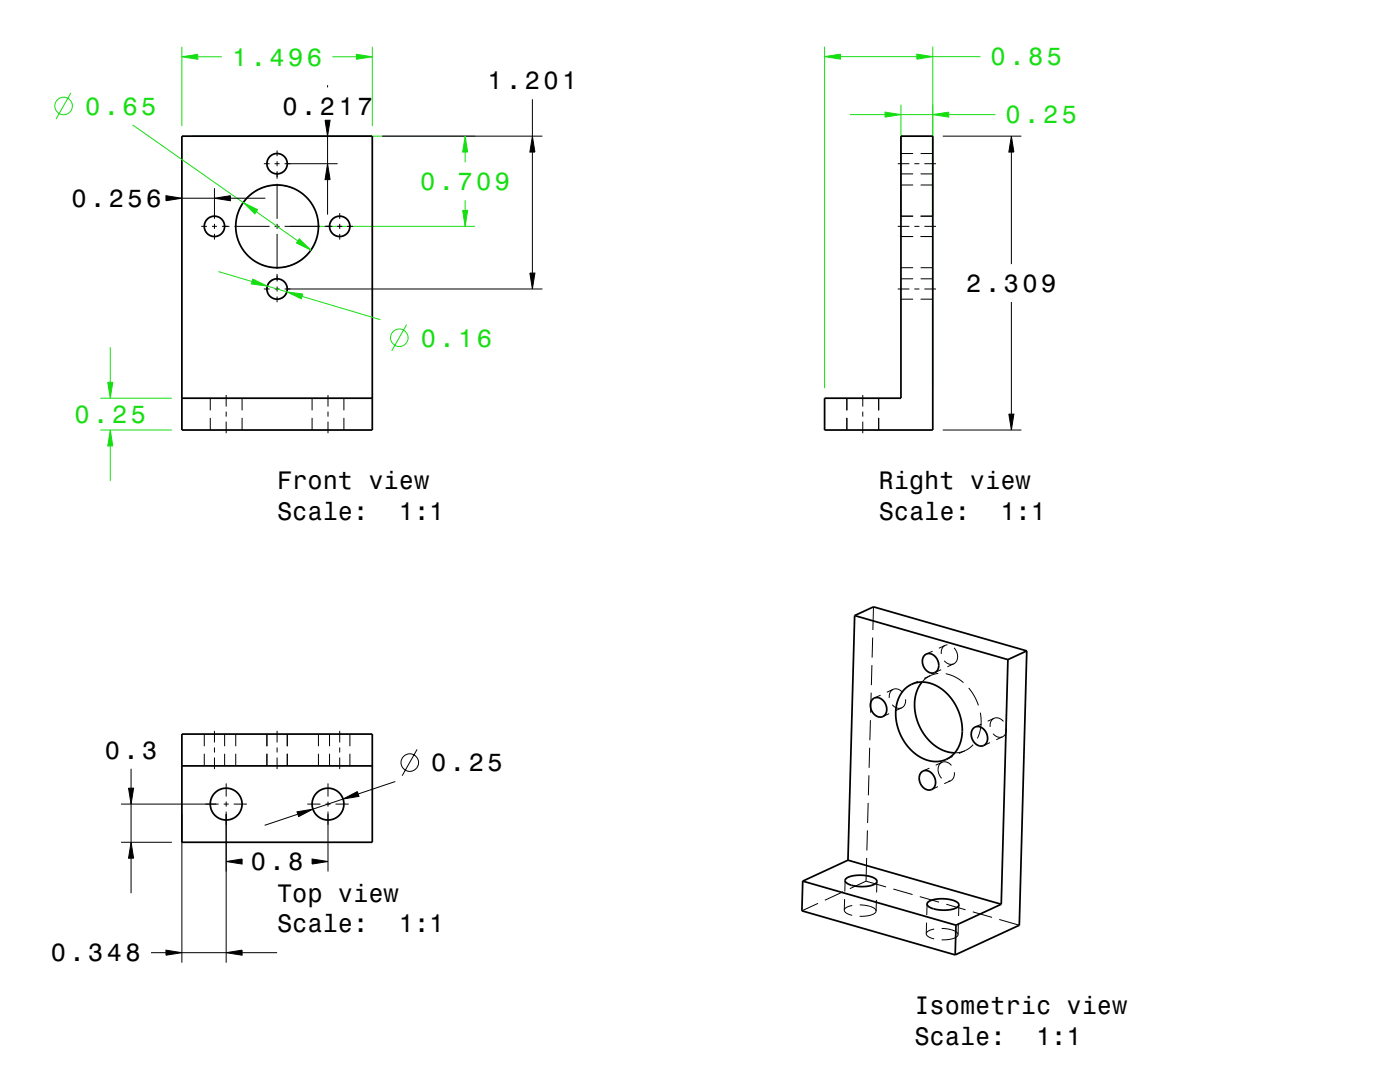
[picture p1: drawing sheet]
<svg xmlns="http://www.w3.org/2000/svg" width="279mm" height="216mm" viewBox="0 0 279 216" stroke-linecap="round" stroke-linejoin="round" font-family="sans-serif">
<g fill="none" stroke="#16de12" stroke-width=".2">
<path d="M36.3 9.3v15.9M74.3 9.3v15.9M164.6 9.3v68.2M186.2 9.3v68.2M38.3 27.2h56.5M58.5 37.6a8.3 8.3 0 0 0-10.9 4.6M179.8 20.9v22.3M54.7 55.7a2.03 2.03 0 0 0-1.4 2M57.3 57.7a2.04 2.04 0 0 1-1.4 1.9M57.8 45.2h37M63 48.1a8.3 8.3 0 0 1-10.9 4.7M20 79.5h14.3"/>
<path d="M20 85.8h14.3"/>
</g>
<g fill="none" stroke="#000" stroke-width=".2">
<path d="M42.8 37.6v6.1M52.7 32.7h1.1M54.8 32.7h1M55.3 34.4v1.3M55.3 30v1.2M55.3 32.2v1M55.3 34.2v1.1M55.3 36.7v7M56.8 32.7h10.6M76.3 27.2h31.9M179.2 32.7h2.3M179.8 36.9h2.4"/>
<path d="M179.8 34.7h2.4M179.8 30.6h2.4M182.5 32.7h1M183.7 36.9h2.5M183.7 34.7h2.5M183.7 30.6h2.5M184.5 32.7h2.3M188.2 27.2h15.6M40.2 45.2h1.1M42.3 45.2h1M42.8 44.7v1M42.8 46.7v1.1"/>
<path d="M44.3 45.2h1.5M46.8 45.2h7M52.7 57.7h1.1M54.8 57.7h1M54.8 45.2h1M55.3 44.7v1M55.3 46.7v7M55.3 54.7v1.5M55.3 57.2v1M55.3 59.2v1.1M56.8 57.7h51.4M56.8 45.2h7"/>
<path d="M64.8 45.2h1.2M65.2 45.2h1.1M67.3 45.2h1M67.8 42.5v1.2M67.8 44.7v1M67.8 46.7v1.1M69.3 45.2h1.1M179.2 57.7h2.3M179.2 45.2h2.3M179.8 47.2h2.4M179.8 43.1h2.4M179.8 53.4h2.4"/>
<path d="M179.8 55.6h2.4M179.8 59.7h2.4M182.5 57.7h1M182.5 45.2h1M183.7 47.2h2.5M183.7 43.1h2.5M183.7 53.4h2.5M183.7 55.6h2.5M183.7 59.7h2.5M184.5 57.7h2.3M184.5 45.2h2.3M42 79.5v2.4"/>
<path d="M45.1 78.8v2.3M48.3 79.5v2.4M62.3 79.5v2.4M65.5 78.8v2.3M68.6 79.5v2.4M169 79.5v2.4M172.2 78.8v2.3M175.4 79.5v2.4M42 83.4v2.4M45.1 82.1v1M45.1 84.1v2.3M48.3 83.4v2.4"/>
<path d="M62.3 83.4v2.4M65.5 82.1v1M65.5 84.1v2.3M68.6 83.4v2.4M169 83.4v2.4M172.2 82.1v1M172.2 84.1v2.3M175.4 83.4v2.4M188.2 85.8h15.6M173.9 138.2l-.1 4M174 132.7l-.1 4M174.2 127.2l-.2 4"/>
<path d="M174.3 121.1l-.1 4.6M175.7 138.7l-1.2 .6M178.2 137.6a1.6 1.6 0 0 0-.7 1.7M178.2 137.6a1.62 1.62 0 0 1 1.9 .6M178.2 137.6l-1.2 .5M180.7 139.5a1.6 1.6 0 0 1-.7 1.7M183.2 136l-1.3 .5M184 136.1h.1M185.7 134.8l-.8 .5-.8 .7M185.7 134.8l-1.3 .6M186.1 129.9l-1.2 .6M187.3 134.4l-1.6 .4"/>
<path d="M187.8 133.6l-1.2 .6M188.5 131.8a1.65 1.65 0 0 0 1.8 .7M188.6 128.8a1.59 1.59 0 0 0-.7 1.7M188.6 128.8l-1.2 .6M188.7 134.4a7.4 7.4 0 0 1 3.6 1.8M189.1 128.7l-.5 .1M190.3 132.5l-1.2 .5M190.4 129.3a2.05 2.05 0 0 1-.1 3.2M193.3 137.3a10.6 10.6 0 0 1 2 3.5M40.8 146.5v2.4M40.8 150.4v2.4M42.8 145.8v2.4"/>
<path d="M42.8 149.2v1M42.8 151.2v2.3M44.8 146.5v2.4M44.8 150.4v2.4M45.1 156.3v2.6M45.1 159.9v1M47 146.5v2.4M47 150.4v2.4M53.3 146.5v2.4M53.3 150.4v2.4M55.3 145.8v2.4M55.3 149.2v1"/>
<path d="M55.3 151.2v2.3M57.3 146.5v2.4M57.3 150.4v2.4M63.5 146.5v2.4M63.5 150.4v2.4M65.5 156.3v2.6M65.5 159.9v1M65.8 146.5v2.4M65.8 150.4v2.4M67.8 145.8v2.4M67.8 149.2v1M67.8 151.2v2.3"/>
<path d="M69.8 146.5v2.4M69.8 150.4v2.4M173.4 154.7l-.1 4M173.6 149.2l-.1 4M173.7 143.7l-.1 4M177.4 142.4l-1.2 .6M178.1 140.6a1.66 1.66 0 0 0 1.9 .6M180 141.2l-1.3 .6M185.5 153.3l-1.3 .5M187.2 157l-1.3 .5M188 152.1a1.61 1.61 0 0 1 1.9 .6M188 152.1a2.05 2.05 0 0 0-.1 3.2"/>
<path d="M188 152.1l-1.3 .6M189.7 155.8l-.5 .1M189.7 155.8l-1.3 .6M190.1 150.9l-1.2 .6M190.5 154.1a1.6 1.6 0 0 1-.8 1.7M192.5 149.8l-1 .3-1 .1M192.6 149.8h.1M192.6 149.8l-1.2 .6M194.2 148.6l-.8 .7-.8 .5M195.6 142.2a8.2 8.2 0 0 1-.5 5.1M195.9 144.5l-1.3 .6M197.6 148.2l-1.3 .6"/>
<path d="M198.2 146.4a1.64 1.64 0 0 0 1.9 .6M198.4 143.3a1.61 1.61 0 0 1 1.9 .7M198.4 143.3a1.59 1.59 0 0 0-.8 1.7M198.4 143.3l-1.3 .6M200.1 147l-1.3 .6M200.8 145.3a1.6 1.6 0 0 1-.7 1.7M24.2 168.1h10.1M24.2 160.4h19.4M36.3 162.4v29.7M44.6 160.4h1M45.1 161.9v30.2M46.6 160.4h2.7"/>
<path d="M61.3 160.4h2.7M65 160.4h1M65.5 161.9v12M67 160.4h2.6M168.3 177.9l-3.7 1.7M168.6 179.4l-.1 2.2M168.7 175.7l-.1 2.2M172.8 175.8l-3.2 1.5M172.8 175.8l4 1.2M173 171.2l-.2 4.6M173.1 165.7l-.1 4M173.3 160.2l-.1 4"/>
<path d="M174.9 179.6l-.1 2.2M175 175.9l-.1 2.2M178.3 177.4l3.8 1.1M183.6 178.9l3.8 1.1M163.3 180.3l-3.3 1.4M168.5 181.6l.4 .6 1.2 .4M170.1 180.7l-1.1 .3-.5 .6M171.6 180.6a4.2 4.2 0 0 1 3.2 1v.2M174.8 181.8a2.21 2.21 0 0 1-2.2 1h-1M184.9 186.3l.4 .6 1.1 .4M184.9 184.1v2.2M185 180.4v2.2"/>
<path d="M186.4 185.4l-1.1 .3-.4 .6M187.9 185.3a4.2 4.2 0 0 1 3.3 1v.2M188.9 180.4l3.8 1.1M191.2 186.5a2.22 2.22 0 0 1-2.2 1h-1.1M191.3 184.3l-.1 2.2M191.4 180.6l-.1 2.2M194.1 181.9l3.9 1.2M199.4 183.5l4 1.1"/>
</g>
<g fill="none" stroke="#000" stroke-width=".35">
<path d="M36.3 27.2h38v58.6h-38zM179.8 27.2h6.4v58.6h-21.6v-6.3h15.2zM36.3 79.5h38M170.6 122.8l-1.4 48.8M170.6 122.8l30.6 8.8M170.6 122.8l3.7-1.7 30.6 8.8M174.2 139.5a1.74 1.74 0 0 1 2.6 1.2 1.54 1.54 0 0 1 0 1.6 1.54 1.54 0 0 1-1.5 .7 2.31 2.31 0 0 1-1.1-3.5zM180.5 137.5a5.6 5.6 0 0 1 7.8 .3 9.8 9.8 0 0 1 2.9 11.5 5.3 5.3 0 0 1-7.9 1.6 9.9 9.9 0 0 1-3.8-11.9zM184 136.1a8.8 8.8 0 0 0 .3 10.2 8 8 0 0 0 6.2 3.9M184.5 130.7a1.73 1.73 0 0 1 2.7 1.2 1.52 1.52 0 0 1 0 1.7 1.52 1.52 0 0 1-1.7 .6 2.31 2.31 0 0 1-1-3.5zM201.2 131.6l-1.4 48.8M204.9 129.9l-1.5 54.7-12.8 5.9"/>
<path d="M204.9 129.9l-3.7 1.7M36.3 146.5h38v21.6h-38zM36.3 152.8h38M183.9 154.1a1.74 1.74 0 0 1 2.7 1.1 1.53 1.53 0 0 1 0 1.7 1.53 1.53 0 0 1-1.5 .7 2.3 2.3 0 0 1-1.2-3.5zM194.3 145.3a1.74 1.74 0 0 1 2.6 1.2 1.53 1.53 0 0 1 0 1.6 1.53 1.53 0 0 1-1.5 .7 2.32 2.32 0 0 1-1.1-3.5zM160.2 175.8l30.6 8.8M160.2 175.8l-.2 5.9 30.6 8.8M168.8 175.3a6.2 6.2 0 0 1 6.1 .2 .68 .68 0 0 1 0 .7 .68 .68 0 0 1-.7 .4 6.5 6.5 0 0 1-5.4-.6 .47 .47 0 0 1 0-.7zM169.2 171.6l30.6 8.8M169.2 171.6l-9 4.2M185.2 180a6.2 6.2 0 0 1 6 .2 .68 .68 0 0 1 0 .7 .68 .68 0 0 1-.6 .4 6.4 6.4 0 0 1-5.4-.6 .47 .47 0 0 1 0-.7zM190.8 184.6l-.2 5.9"/>
<path d="M199.8 180.4l-9 4.2"/>
<circle cx="55.3" cy="32.7" r="2.03"/>
<circle cx="42.8" cy="45.2" r="2.03"/>
<circle cx="55.3" cy="45.2" r="8.3"/>
<circle cx="55.3" cy="57.7" r="2.03"/>
<circle cx="67.8" cy="45.2" r="2.03"/>
<circle cx="45.1" cy="160.4" r="3.2"/>
<circle cx="65.5" cy="160.4" r="3.2"/>
</g>
<g fill="#16de12">
<path d="M59.7 47.7l2.4 2.2-2.9-1.4z" fill-rule="evenodd"/>
<path d="M48.5 40.4l2.9 1.4-.5 .9z" fill-rule="evenodd"/>
</g>
<path d="M0 0h279.4v215.9h-279.4" fill="none" stroke="#fff" stroke-width=".2"/>
<g fill="none" stroke="#16de12" stroke-width=".2">
<path d="M14.2 18.5l-3 5.3M26.5 24.9l22 15.5M48.5 40.4l2.9 1.4-.5 .9zM51.1 42.2l8.4 5.9M59.7 47.7l2.4 2.2-2.9-1.4z"/>
<circle cx="12.7" cy="21.1" r="1.75"/>
</g>
<g fill="#16de12">
<path d="M92.8 27.2l.5 3.1h-1z" fill-rule="evenodd"/>
<path d="M92.3 42h1l-.5 3.2z" fill-rule="evenodd"/>
</g>
<path d="M0 0h279.4v215.9h-279.4" fill="none" stroke="#fff" stroke-width=".2"/>
<path d="M92.8 27.2l.5 3.1h-1zM92.8 30.3v2.1M92.8 39.9v2.1M92.3 42h1l-.5 3.2z" fill="none" stroke="#16de12" stroke-width=".2"/>
<g fill="#16de12">
<path d="M36.3 11.3l3.2-.5v1z" fill-rule="evenodd"/>
<path d="M71.1 10.8l3.2 .5-3.2 .5z" fill-rule="evenodd"/>
</g>
<path d="M0 0h279.4v215.9h-279.4" fill="none" stroke="#fff" stroke-width=".2"/>
<path d="M36.3 11.3l3.2-.5v1zM39.5 11.3h4.8M66.3 11.3h4.8M71.1 10.8l3.2 .5-3.2 .5z" fill="none" stroke="#16de12" stroke-width=".2"/>
<g fill="#16de12">
<path d="M50.5 55.7l2.9 1.4-3.2-.4z" fill-rule="evenodd"/>
<path d="M57.2 58.2l3.2 .5-.3 .9z" fill-rule="evenodd"/>
</g>
<path d="M0 0h279.4v215.9h-279.4" fill="none" stroke="#fff" stroke-width=".2"/>
<g fill="none" stroke="#16de12" stroke-width=".2">
<path d="M43.6 54.2l6.7 2M50.5 55.7l2.9 1.4-3.2-.4zM53.4 57.1l3.8 1.1M57.2 58.2l3.2 .5-.3 .9zM60.3 59.1l15.6 4.7M81.1 64.8l-2.9 5.2"/>
<circle cx="79.7" cy="67.4" r="1.75"/>
</g>
<g fill="#16de12">
<path d="M21.5 76.3h1l-.5 3.2z" fill-rule="evenodd"/>
<path d="M22 85.8l.5 3.2h-1z" fill-rule="evenodd"/>
</g>
<path d="M0 0h279.4v215.9h-279.4" fill="none" stroke="#fff" stroke-width=".2"/>
<path d="M21.5 76.3h1l-.5 3.2zM22 69.3v7M22 85.8l.5 3.2h-1zM22 89v7" fill="none" stroke="#16de12" stroke-width=".2"/>
<g fill="#000">
<path d="M42.8 39.6l3.2-.5v1z" fill-rule="evenodd"/>
<path d="M64.9 24h1l-.5 3.2z" fill-rule="evenodd"/>
<path d="M65.4 32.7l.5 3.1h-1z" fill-rule="evenodd"/>
<path d="M106.2 27.2l.6 3.1h-1.1z" fill-rule="evenodd"/>
<path d="M33.1 39.1l3.2 .5-3.2 .5z" fill-rule="evenodd"/>
<path d="M105.7 54.5h1.1l-.6 3.2z" fill-rule="evenodd"/>
</g>
<g fill="none" stroke="#000" stroke-width=".2">
<path d="M65.4 17v.4M106.2 19.8v7.4M33.1 39.1l3.2 .5-3.2 .5zM36.3 39.6h6.5M42.8 39.6l3.2-.5v1zM46 39.6h7M64.9 24h1l-.5 3.2zM65.4 32.7l.5 3.1h-1zM65.4 27.2v5.5M65.4 35.8v7M106.2 27.2l.6 3.1h-1.1zM106.2 30.3v24.2"/>
<path d="M105.7 54.5h1.1l-.6 3.2z"/>
</g>
<path d="M0 0h279.4v215.9h-279.4" fill="none" stroke="#fff" stroke-width="1" stroke-linecap="butt"/>
<g fill="#16de12">
<path d="M186.2 22.9l3.1-.5v1z" fill-rule="evenodd"/>
<path d="M176.6 22.4l3.2 .5-3.2 .5z" fill-rule="evenodd"/>
</g>
<path d="M0 0h279.4v215.9h-279.4" fill="none" stroke="#fff" stroke-width=".2"/>
<path d="M169.6 22.9h7M176.6 22.4l3.2 .5-3.2 .5zM179.8 22.9h6.4M186.2 22.9l3.1-.5v1zM189.3 22.9h9.4" fill="none" stroke="#16de12" stroke-width=".2"/>
<g fill="#16de12">
<path d="M183 10.8l3.2 .5-3.2 .5z" fill-rule="evenodd"/>
<path d="M164.6 11.3l3.1-.5v1z" fill-rule="evenodd"/>
</g>
<path d="M0 0h279.4v215.9h-279.4" fill="none" stroke="#fff" stroke-width=".2"/>
<path d="M164.6 11.3l3.1-.5v1zM167.7 11.3h15.3M183 10.8l3.2 .5-3.2 .5zM186.2 11.3h9.5" fill="none" stroke="#16de12" stroke-width=".2"/>
<g fill="#000">
<path d="M201.8 27.2l.5 3.1h-1z" fill-rule="evenodd"/>
<path d="M201.3 82.6h1l-.5 3.2z" fill-rule="evenodd"/>
<path d="M25.7 157.3h1l-.5 3.1z" fill-rule="evenodd"/>
<path d="M68.5 159.4l2.8-1.4 .3 .9z" fill-rule="evenodd"/>
<path d="M26.2 168.1l.5 3.1h-1z" fill-rule="evenodd"/>
<path d="M45.1 171.9l3.2-.5v1z" fill-rule="evenodd"/>
<path d="M59.3 162l3.1-.5-2.8 1.4z" fill-rule="evenodd"/>
<path d="M62.3 171.4l3.2 .5-3.2 .5z" fill-rule="evenodd"/>
<path d="M33.1 189.6l3.2 .5-3.2 .5z" fill-rule="evenodd"/>
<path d="M45.1 190.1l3.2-.5v1z" fill-rule="evenodd"/>
</g>
<g fill="none" stroke="#000" stroke-width=".2">
<path d="M201.8 27.2l.5 3.1h-1zM201.8 30.3v22.4M201.8 60.3v22.3M201.3 82.6h1l-.5 3.2zM25.7 157.3h1l-.5 3.1zM26.2 153.4v3.9M68.5 159.4l2.8-1.4 .3 .9zM68.5 159.4l-6.1 2.1M78.9 155.9l-7.4 2.5M83.2 149.5l-2.9 5.3M26.2 168.1l.5 3.1h-1zM26.2 160.4v7.7"/>
<path d="M26.2 171.2v7M45.1 171.9l3.2-.5v1zM59.3 162l3.1-.5-2.8 1.4zM59.4 162.5l-6.6 2.2M62.3 171.4l3.2 .5-3.2 .5zM30.1 190.1h3M33.1 189.6l3.2 .5-3.2 .5zM36.3 190.1h8.8M45.1 190.1l3.2-.5v1zM48.3 190.1h7"/>
<circle cx="81.8" cy="152.2" r="1.75"/>
</g>
<path d="M0 0h279.4v215.9h-279.4" fill="none" stroke="#fff" stroke-width="1" stroke-linecap="butt"/>
<g font-size="5" fill="#16de12">
<text x="46.3" y="13.1">1.496</text>
<text x="197.7" y="13.1">0.85</text>
<text x="17" y="22.9">0.65</text>
<text x="200.7" y="24.6">0.25</text>
<text x="83.8" y="37.9">0.709</text>
<text x="84" y="69.2">0.16</text>
<text x="14.9" y="84.4">0.25</text>
</g>
<g font-size="5">
<text x="97.3" y="17.8">1.201</text>
<text x="56.4" y="23">0.217</text>
<text x="14.2" y="41.3">0.256</text>
<text x="192.8" y="58.2">2.309</text>
<text x="55.3" y="97.7">Front view</text>
<text x="175.4" y="97.7">Right view</text>
<text x="55.3" y="103.7">Scale:</text>
<text x="79.6" y="103.7">1:1</text>
<text x="175.4" y="103.7">Scale:</text>
<text x="199.7" y="103.7">1:1</text>
<text x="20.9" y="151.4">0.3</text>
<text x="86.1" y="153.9">0.25</text>
<text x="50" y="173.7">0.8</text>
<text x="55.3" y="179.9">Top view</text>
<text x="55.3" y="186">Scale:</text>
<text x="79.6" y="186">1:1</text>
<text x="10.1" y="191.8">0.348</text>
<text x="182.5" y="202.4">Isometric view</text>
<text x="182.5" y="208.4">Scale:</text>
<text x="206.8" y="208.4">1:1</text>
</g>
</svg>
